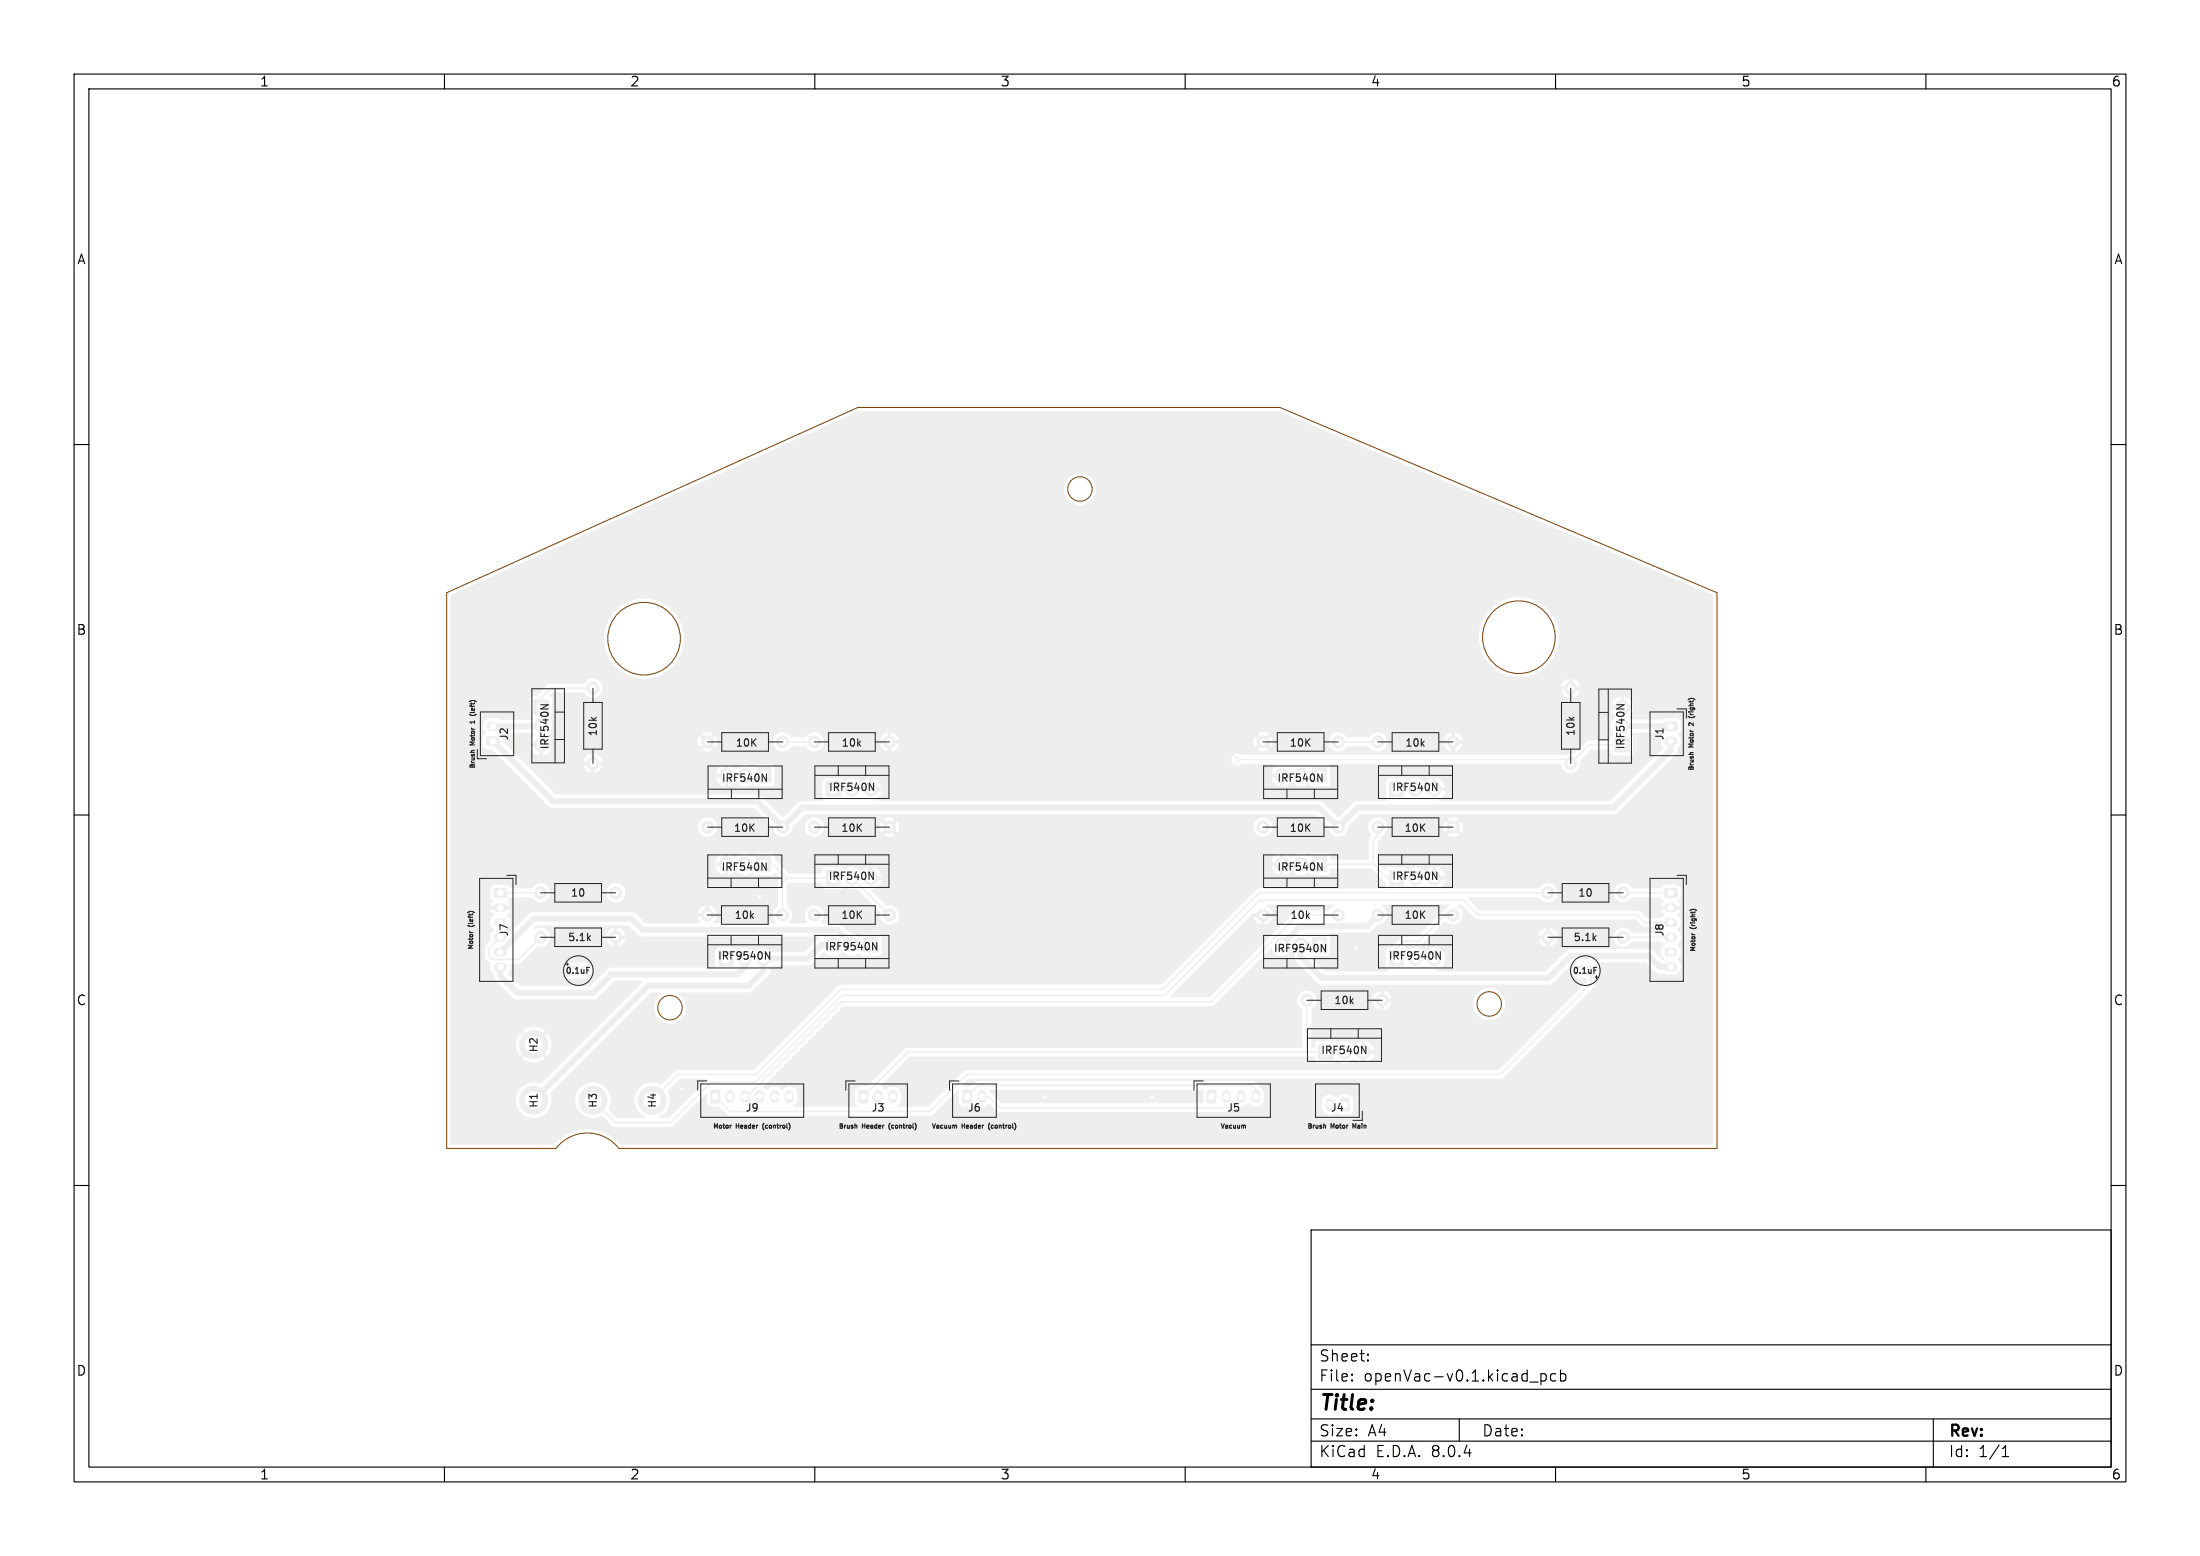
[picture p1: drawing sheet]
<svg xmlns="http://www.w3.org/2000/svg" width="297mm" height="210mm" viewBox="0 0 297 210" stroke-linecap="round" stroke-linejoin="round" font-family="sans-serif">
<g fill="#eee" stroke="#eee" stroke-width=".14">
<path d="M187.6 117.5h1.9v2h-1.9z"/>
<path d="M102.1 115.6h1.9v2h-1.9z"/>
<path d="M178 141h1.9v2h-1.9z"/>
<path d="M116.6 126.5h1.9v2h-1.9z"/>
<path d="M102.2 103.6h1.9v2h-1.9z"/>
<path d="M111.5 117.5h1.9v2h-1.9z"/>
<path d="M224.7 97.5h1.6l.1 .2v.8l-.2 .1h-1.4l-.1-.2z"/>
<path d="M214.2 130.4h1.2v1.2h-1.2z"/>
<path d="M224.7 120l1.6-.1 .1 .2v.8l-.2 .2h-1.4l-.1-.3z"/>
<path d="M111.5 105.5h1.9v2h-1.9z"/>
<path d="M177.2 103.6h1.9v2h-1.9z"/>
<path d="M181 148.3l.9-.1 .2 .2 .1 1.3-.2 .3h-.8l-.2-.2z"/>
<path d="M72 94.5h2v1.9h-2z"/>
<path d="M187.6 128.4h1.9v2h-1.9z"/>
<path d="M116 147.2l.9-.1 .2 .2v1.3l-.1 .3h-.8l-.2-.2z"/>
<path d="M76.7 130.4h1.2v1.2h-1.2z"/>
<path d="M177.2 115.6h1.9v2h-1.9z"/>
<path d="M218 99.6h2v1.9h-2z"/>
<path d="M65.7 99.5h1.6l.1 .2v.8l-.2 .1h-1.4l-.1-.2z"/>
<path d="M97.1 128.4h1.9v2h-1.9z"/>
<path d="M177.2 126.5h1.9v2h-1.9z"/>
<path d="M96 147.2l.9-.1 .2 .2v1.3l-.1 .3h-.8l-.2-.2z"/>
<path d="M163 147.2l.9-.1 .2 .2 .1 1.3-.2 .3h-.8l-.2-.2z"/>
<path d="M187.6 105.5h1.9v2h-1.9z"/>
<path d="M130 147.2l.9-.1 .2 .2 .1 1.3-.2 .3h-.8l-.2-.2z"/>
<path d="M66.7 120l1.6-.1 .1 .2v.8l-.2 .2h-1.4l-.1-.3z"/>
<circle cx="73" cy="126.5" r=".8"/>
<circle cx="83.1" cy="126.5" r=".8"/>
<circle cx="186" cy="123.5" r=".8"/>
<circle cx="196.2" cy="123.5" r=".8"/>
<circle cx="95.5" cy="100.1" r=".8"/>
<circle cx="105.7" cy="100.1" r=".8"/>
<circle cx="213.3" cy="131" r=".6"/>
<circle cx="72" cy="141" r="1.9"/>
<circle cx="219.1" cy="126.5" r=".8"/>
<circle cx="209" cy="126.5" r=".8"/>
<circle cx="120.1" cy="111.6" r=".8"/>
<circle cx="109.9" cy="111.6" r=".8"/>
<circle cx="180.7" cy="123.5" r=".8"/>
<circle cx="170.5" cy="123.5" r=".8"/>
<circle cx="109.9" cy="100.1" r=".8"/>
<circle cx="120.1" cy="100.1" r=".8"/>
<circle cx="196.2" cy="111.6" r=".8"/>
<circle cx="186" cy="111.6" r=".8"/>
<circle cx="88" cy="148.5" r="1.9"/>
<circle cx="72" cy="148.5" r="1.9"/>
<circle cx="109.9" cy="123.5" r=".8"/>
<circle cx="120.1" cy="123.5" r=".8"/>
<circle cx="176.4" cy="135" r=".8"/>
<circle cx="186.6" cy="135" r=".8"/>
<circle cx="219.1" cy="120.5" r=".8"/>
<circle cx="209" cy="120.5" r=".8"/>
<circle cx="80" cy="92.9" r=".8"/>
<circle cx="80" cy="103" r=".8"/>
<circle cx="105.7" cy="111.6" r=".8"/>
<circle cx="95.5" cy="111.6" r=".8"/>
<circle cx="212" cy="103" r=".8"/>
<circle cx="212" cy="92.9" r=".8"/>
<circle cx="78.8" cy="131" r=".6"/>
<circle cx="186" cy="100.1" r=".8"/>
<circle cx="196.2" cy="100.1" r=".8"/>
<circle cx="80" cy="148.5" r="1.9"/>
<circle cx="73" cy="120.5" r=".8"/>
<circle cx="83.1" cy="120.5" r=".8"/>
<circle cx="180.7" cy="111.6" r=".8"/>
<circle cx="170.5" cy="111.6" r=".8"/>
<circle cx="170.5" cy="100.1" r=".8"/>
<circle cx="180.7" cy="100.1" r=".8"/>
<circle cx="105.6" cy="123.5" r=".8"/>
<circle cx="95.5" cy="123.5" r=".8"/>
<circle cx="167" cy="102.5" r=".3"/>
<circle cx="102.5" cy="121" r=".3"/>
<circle cx="92" cy="147" r=".3"/>
<circle cx="155.5" cy="148" r=".3"/>
<circle cx="183" cy="128" r=".3"/>
<circle cx="141.1" cy="148" r=".3"/>
</g>
<g fill="none" stroke="#eee" stroke-width="1.2">
<path d="M66.3 98h.5M225.3 100h.5M67.3 122.5h.5M67.3 124.5h.5M67.3 126.5h.5M67.3 128.5h.5M67.3 130.5h.5M225.3 122.5h.5M225.3 124.5h.5M225.3 126.5h.5M225.3 128.5h.5M225.3 130.5h.5"/>
<path d="M98.5 147.7v.6M100.5 147.7v.6M102.5 147.7v.6M104.5 147.7v.6M106.5 147.7v.6M118.5 147.7v.6M120.5 147.7v.6M132.5 147.7v.6M165.6 147.7v.6M167.6 147.7v.6M169.6 147.7v.6"/>
</g>
<g fill="none" stroke="#eee" stroke-width=".2">
<path d="M80 92.9h-5.7l-1.3 1.3v1.2M103.1 116.6h1.2l1.9 1.9M105.7 100.1h4.2M106.2 118.5h6.3M106.2 118.5l-.6 .6v4.4M115.1 118.5l5 5M178.1 116.6h7.3M180.7 100.1h5.3M185.4 116.6l1.9 1.9h1.3M186 111.6v1.1l-.6 .6v3.3M219 100.5h-4.5l-2.4 2.5-.6-.5h-44.5M67.6 120.5h5.4"/>
<path d="M67.6 126.5l-1.6 1.5v1l.5 .5h3.5l3-3M176.4 135v7M180.7 123.5h-5.5l-11.7 11.7h-49.9l-12.8 12.8h-.3M196.2 123.5h-1.1l-3.5 3.5h-2l-1 1v1.4M209 120.5h-39l-13 13h-43.5l-11.4 11.5h-10.6l-3.4 3.5M214.8 131.9v.9l-12.2 12.2h-72.1l-5 5h-27l-2-2M219.1 120.5h6.4M219.1 126.5h6.4M225.5 124.5h-3.4l-1-1h-21.5l-2-2h-27.6l-12.8 12.9h-43.5l-11.6 11.6h-6l-5.6 5.5h-7.4l-3.1-3M130.5 148l1.6-1.5h36.9l.6 .5v1M132.5 148h1l1.5 1.5h31l1.6-1.5M179 142h-56.5l-6 6"/>
</g>
<path d="M66.6 98h6.4M219 98h6.5M66.6 100l8 8.1h27.6l3.5 3.5 2.6-2.6h69.7l2.7 2.6 2.6-2.6h34.5l7.7-7.8v-1.2M100.5 129.4v1.1l-1 1h-17l-2.5 2.5h-10.2l-2.2-2.3v-1.2M112.5 127.5h-1.6l-1.9 1.9h-5.9v1.6l-2.1 2h-13.5l-15.5 15.5M115 127.5l-2-2h-26.3l-1.4-1.5h-13.3l-4.4 4.5M175.6 129.1l2.9 2.9h30.5l3.1-3h10.5l1.5 1.5h1.4M186 123.5l-1.5 1.5h-8.9l-2.6 2.5" fill="none" stroke="#eee" stroke-width=".8"/>
<g fill="#eee">
<path d="M91.8 145.6h3.5l.1 .1-5.1 5.2h-1.1l-.2-.1a2.53 2.53 0 0 0 1.2-3.5z"/>
<path d="M113.8 135.8h49.8l.3-.1 7.6-7.6 .1-.1a1.52 1.52 0 0 0 2.7 .4l.4 .3v.7l.2 .3 3 3 .5 .2h30.7l.5-.2 1.7-1.7h.9l.1 .6 .6-.6-.6-.6-.1 .6h-.9l1.1-1.1h.2l.7 .8a.3 .3 0 0 0-.3 .3 .3 .3 0 0 0 .3 .3l-.6 .6 .5 .2 .6-.1 .4 .2-.1 .4-11.8 11.8h-71.8l-.3 .1-4.9 4.9h-4.1v-.2l.3-.3a1.73 1.73 0 0 0 .2-1.3 1.12 1.12 0 0 0-.9-.9 1.12 1.12 0 0 0-1.2 .4l-.7-.4v-.2l4-3.9h54.5l.1 .1 .1 .5 .3 .3h2.1l.6-.4a1.58 1.58 0 0 0 2.2-.2 1.74 1.74 0 0 0 1 .6v-1h.5v1h.1a1.44 1.44 0 0 0 1.1-1.3h-1v-.4h1v-.2a1.44 1.44 0 0 0-1.2-1.1v1h-.5v-1l-.5 .2-.5 .4h-.1a1.49 1.49 0 0 0-2.2-.2l-.5-.4h-2.1l-.3 .3-.1 .5-.3 .1-.2-.1v-5.1a1.49 1.49 0 0 0 .7-1.4h8.6l-.1 .1 .1 .3h-1l.2 .5 .3 .3 .5 .3v-1l.2 .1 .3-.1v1l.6-.3 .4-.5h11.1v.3a2.16 2.16 0 0 0 3.4 1.5 2.16 2.16 0 0 0-.3-3.7 2.16 2.16 0 0 0-3.1 1.9h-11.1l.1-.3h-1l.1-.1-.1-.3h1l-.2-.5-.3-.3-.6-.3v1l-.2-.1-.3 .1v-1l-.5 .3-.3 .3-.2 .5h-7.6a1.33 1.33 0 0 0-2.1-.8 1.33 1.33 0 0 0 .2 2.2v5.1l-.1 .1h-53.2l-.3 .1-5.1 5.1h-1.1l-.4 .3-.2 .4v1.4l.3 .5v.2h-8.5v-.2l.3-.3a1.73 1.73 0 0 0 .2-1.3 1.12 1.12 0 0 0-.9-.9 1.12 1.12 0 0 0-1.2 .4h-.1a1.13 1.13 0 0 0-1.9 0l-.5-.4v-.1z"/>
<path d="M133.6 147.1h28.7l.2 .1v1.6l-.2 .1h-27l-1.7-1.5z"/>
<path d="M169.1 123.3l1.1-.1-.1 .2 .1 .4h-1l.1 .1 .4 .6 .6 .3v-1l.2 .1 .3-.1v1l.5-.3 .3-.3 .2-.4h-1l.1-.2-.1-.4h1a1.92 1.92 0 0 0-.8-1l.1-.1h8.9l.2 .1-.8 .7h-4.3l-.3 .1-11.5 11.6h-5.3v-.2z"/>
<path d="M179.4 125.9h5.2l.5-.2 .8-.9a1.34 1.34 0 0 0 1.4-1 1.34 1.34 0 0 0-.8-1.5l.1-.2h8.9l.2 .1-.7 .7-.3 .1-3.3 3.4h-2.1l-1.2 1.2-.2 .3h-.4l-.3 .1-.1 .3v2.1l.1 .3 .3 .2v.1l-.1 .1h-8.6l-1.8-1.9-.1-.1 .1-.1h2.1l.3-.1 .2-.4v-2l-.2-.4z"/>
<path d="M189.8 127.6h2l1.4-1.4h15.5l-.1 .2 .1 .4h-1l.1 .4 .3 .3 .6 .3v-1l.2 .1 .3-.1v1l.4-.2 .4-.3 .2-.5h-.9l.1-.2-.1-.4h.9l-.2-.5-.4-.3-.4-.2v1l-.2-.1-.3 .1v-1l-.6 .3-.3 .3-.1 .4h-14.5l1.9-1.9a1.34 1.34 0 0 0 2.1 0 1.34 1.34 0 0 0-.5-2l.1-.2h.5l1.9 1.9 .3 .1h21.2l1.1 1h2.5l.4 .4v.1l-.4 .3h-3.9a1.33 1.33 0 0 0-1.8-.7 1.33 1.33 0 0 0-.7 1.7 1.33 1.33 0 0 0 1.7 .8l.4-.2 .4-.4h3.9l.4 .4a1.23 1.23 0 0 0 0 2l-.3 .1-1.3-1.3-.4-.2h-10.7l-.5 .2-2.8 2.8h-14.7l-.1-.1v-.1a1.51 1.51 0 0 0 1-2.3 1.51 1.51 0 0 0-2.5-.1h-.1a1.54 1.54 0 0 0-2.2-.2l-.4-.4z"/>
<path d="M72.4 124.9h12.4l1.4 1.3 .5 .2h23.9l.1 .1v.1l-.4 .2-1.7 1.7h-4.3a1.6 1.6 0 0 0-2.5 0 1.54 1.54 0 0 0-2.3-.2l-.5-.4h-2l-.3 .1-.1 .3v2.2l-.2 .1h-14.1l-.3 .2-2.4 2.3h-9.3l-1.7-1.6v-.2a1.14 1.14 0 0 0 .3-.9h7.3v1.2l.2 .4 .3 .1h1.3l.2-.1a1.46 1.46 0 0 0 1.2-.1l-.6-.6a.3 .3 0 0 0 .3-.3l.7 .6a1.1 1.1 0 0 0 0-1.2l-.7 .6a.3 .3 0 0 0-.3-.3l.6-.6a1.59 1.59 0 0 0-1.2-.1l-.2-.1h-1.4l-.2 .1-.2 .4h-7.3v-.2l.1-.1h1l.3-.1 2.2-2.2a1.39 1.39 0 0 0 1.7-1.6h8.6l-.1 .2 .1 .4h-.9l.1 .4 .3 .3 .6 .3v-1l.2 .1 .3-.1v1l.6-.3 .3-.3 .1-.4h-1l.1-.2-.1-.4h1l-.1-.4-.3-.3-.6-.3v1l-.2-.1-.3 .1v-1l-.4 .2-.4 .3-.2 .5h-7.7a1.38 1.38 0 0 0-2.1-.8v-.2z"/>
<path d="M60.8 80.3l31.8-14.3h51a2.15 2.15 0 0 0 3.2 1.9 2.15 2.15 0 0 0 .2-3.7 2.15 2.15 0 0 0-3.3 1.5l-.1 .3h-51l23.3-10.5h56.8l58.6 24.8v74.1l-147.5 .1a6 6 0 0 0-9 0h-13.9l-.1-.1v-13.4h8.8l.2 .9 .4 .6 .9-.9 .4 .3-1 1 .3 .1a2.4 2.4 0 0 0 2.8-.1l-1-1 .4-.3 .9 .9 .1-.1a2.39 2.39 0 0 0-.1-2.9l-.9 .9-.4-.3 1-1-.3-.1a2.4 2.4 0 0 0-2.8 .1l1 1-.4 .3-.9-.9-.4 .6-.2 .9h-8.8v-12h4.6l.2 .4 .5 .5a.33 .33 0 0 1 .1 .5 1.35 1.35 0 0 0 .4 1.1 1.01 1.01 0 0 0 .4 .9l2.3 2.3 .5 .2h10.3l.5-.2 2.3-2.3h3.7l.1 .1v.1l-13.7 13.7a2.41 2.41 0 0 0-3.3 1.5 2.41 2.41 0 0 0 2 3.1 2.41 2.41 0 0 0 2.8-2.4h3.1l.1 .3a2.42 2.42 0 0 0 3.6 1.8l1.4 1.4 .3 .1h7.6l.3-.1 4.4-4.4 .1 .1 .1 1.1 .2 .4 .3 .2h1.1l1.1 1.1 .3 .1h27.1l.3-.1 3.4-3.4 .2 .1v1.6l.2 .4 .3 .2h1.1l.6-.4a1.14 1.14 0 0 0 1.7 0h.2l1 1 .3 .1h31.2l.3-.1 .7-.7a1.33 1.33 0 0 0 1.5-.4 1.14 1.14 0 0 0 1.9-.2h7.9v.8a1.12 1.12 0 0 0 .8 .9 1.12 1.12 0 0 0 1.2-.3l.6 .4h1.1l.3-.2 .2-.4 .1-1.5a.74 .74 0 0 0-.7-.7h-1l-.6 .4a1.13 1.13 0 0 0-1.2-.3 1.13 1.13 0 0 0-.8 .9h-7.9l.2-.3a1.72 1.72 0 0 0-.2-1.3l-1.1-1.1-.3-.1h-37.1l-.3 .1-.7 .6h-.9l-.2-.1 1-.9h71.7l.3-.1 12.4-12.4 .1-.2v-.8l.3-.1 .2-.3v-1.3l-.2-.4 .1-.1h6.3l1.5 1.4 1 .1 .6 .2a1.72 1.72 0 0 0 1.2-.2 1.13 1.13 0 0 0 0-1.9v-.1a1.12 1.12 0 0 0 0-1.9v-.1a1.12 1.12 0 0 0 0-1.9v-.1a1.12 1.12 0 0 0 0-1.9l.5-.7h-1.1l.1-.3-.1-.3h1.1l-.4-.6 .4-.6v-1a.74 .74 0 0 0-.7-.6h-1.4l-.3 .2-.4 .3h-3.7a1.33 1.33 0 0 0-1.8-.7 1.33 1.33 0 0 0-.7 1.7 1.33 1.33 0 0 0 1.7 .8l.4-.2 .4-.4h3.7l.5 .5-.4 .6h1.1l-.1 .3 .1 .3h-1.1l.5 .7-.4 .4h-2l-.9-.9-.3-.1h-21.3l-1.6-1.6 .1-.2h9.5a1.32 1.32 0 0 0 2 .4 1.32 1.32 0 0 0 0-2 1.32 1.32 0 0 0-2 .4h-13.1l-.2-.1 .4-.5 .2-.5h-1v-.5h1a1.43 1.43 0 0 0-1.2-1.3v1h-.5v-1l-.5 .2-.5 .5-.1-.1a1.5 1.5 0 0 0-2.2-.2l-.5-.4h-2.1l-.5 .4-1-1v-2.8l.7-.8a1.31 1.31 0 0 0 .6-1.2h7.6l.2 .8 .7-.7v.2l.3 .1-.7 .7a1.28 1.28 0 0 0 1.5 0l-.7-.7h.2l.2-.3 .6 .7 .2-.3 .1-.7-.3-.5-.6 .7-.2-.3-.2-.1 .7-.6a1.28 1.28 0 0 0-1.5 0l.7 .6-.3 .2v.2l-.7-.7-.2 .7h-7.6a1.31 1.31 0 0 0-1.9-1.1 1.31 1.31 0 0 0-.2 2.2l-.4 .6v2.6l-.1 .1h-5h-.1l-.1-.6-.4-.3h-2l-.6 .4a1.57 1.57 0 0 0-2.2 .3 1.73 1.73 0 0 0-1-.6v.9h-.5v-.9h-.1a1.44 1.44 0 0 0-1.1 1.2h1v.5h-1v.1a1.44 1.44 0 0 0 1.2 1.1v-1h.5v1l.5-.2 .5-.4h.1a1.49 1.49 0 0 0 2.2 .3l.5 .3h2l.4-.2 .1-.5 .1-.2h5.4l2 1.9v.7l-.1 .1h-17.2l-13 13h-43.5l-11.5 11.5h-10.3l-.3 .1-1.9 1.9h-.1a2.41 2.41 0 0 0-3.3 1 2.41 2.41 0 0 0 1.2 3.3l-.2 .2h-3.5l-1.2-1.2a2.42 2.42 0 0 0-1.5-3.5 2.42 2.42 0 0 0-3.1 2.3h-3.1l-.2-.9 13.6-13.6 1.4-.1 .1 .1v.1a2.16 2.16 0 0 0-.6 3.3 2.16 2.16 0 0 0 3.3 0 2.16 2.16 0 0 0-.6-3.3l.1-.2h9.7l.3-.2 2.2-2.1 .2-.5a.64 .64 0 0 1 .3-.8h5l.3-.2 1.6-1.6h.1a1.5 1.5 0 0 0 2.4-.1h.1a1.49 1.49 0 0 0 2.2 .2l.5 .4 2.2-.1 .3-.4v-2l-.1-.4-.3-.1h-2.1l-.5 .4a1.79 1.79 0 0 0-1.2-.4l-1.2-1.2-.3-.2h-2.3l-.1-.1v-.1a1.31 1.31 0 0 0-.1-1.9 1.31 1.31 0 0 0-1.8 .1 1.31 1.31 0 0 0 0 1.8l-.1 .2h-2.2l-.2-.1a1.41 1.41 0 0 0-.3-2.2v-2.9l.3-.3h4.4l.1 .1 .1 .6 .4 .2h2l.4-.3h.2a1.76 1.76 0 0 0 1.6 .3l3.1 3.2a1.31 1.31 0 0 0 1.2 1.6 1.31 1.31 0 0 0 1.4-1.5 1.31 1.31 0 0 0-1.7-1.1l-2.1-2v-.1a1.67 1.67 0 0 0 1.4-1.3h-1v-.5h1v-.2a1.44 1.44 0 0 0-1.2-1.1v1h-.5v-1l-.5 .2-.5 .5-.1-.1a1.5 1.5 0 0 0-2.2-.2l-.5-.4h-2l-.4 .3-.1 .5-.1 .1h-4.4l-1.9-1.9-.1-.5-.2-.3-2.2-.1-.6 .4a1.58 1.58 0 0 0-2.2 .3 1.73 1.73 0 0 0-1-.6v.9h-.5v-.9h-.1a1.44 1.44 0 0 0-1.1 1.2h.9v.5h-.9v.1a1.44 1.44 0 0 0 1.2 1.1v-1h.5v1l.5-.2 .4-.4h.2a1.49 1.49 0 0 0 2.2 .3l.5 .3h2l.5-.3 .7 .6v.2l-.3 .5v3.2a1.47 1.47 0 0 0-.3 2.2l-.1 .1h-8.1l-.1-.1 .3-.7h-.9l.1-.2-.1-.4h.9l-.1-.4-.3-.3-.6-.3v1l-.2-.1-.3 .1v-1l-.6 .3-.4 .6v.1h1l-.1 .2 .1 .4h-1l.4 .6-.2 .2h-7.2l-1.4-1.3-.5-.2h-13.3l-.5 .2-2.6 2.6h-.2l-.3-.4v-.1a1.12 1.12 0 0 0 0-1.9l.5-.7h-1.1l.1-.3-.1-.3h1.1l-.4-.6 .4-.5h2.9a1.32 1.32 0 0 0 1.5 .7 1.32 1.32 0 0 0 1-1.3h7.5v.2a1.31 1.31 0 0 0 2.1 .8 1.31 1.31 0 0 0-.2-2.2 1.31 1.31 0 0 0-1.9 1.2h-7.5v-.2a1.36 1.36 0 0 0-1.2-1.1 1.36 1.36 0 0 0-1.4 .7h-2.7l-.4-.3-.4-.2h-1.3l-.4 .2-.3 .4v.9v.3l.4 .4-.4 .6h1.1l-.1 .3 .1 .3h-1.1l.5 .7a1.16 1.16 0 0 0 0 2l-.1 .2a1.36 1.36 0 0 0-.4 1.3l-.7 .8-.1 1.2h-4.6v-17.4h33.4a1.31 1.31 0 0 0 1.9 1.2 1.31 1.31 0 0 0 .2-2.2 1.31 1.31 0 0 0-2.1 .8v.2h-33.4v-13.6h4.4l.1 .5 .3 .4-.4 .6v1l.1 .4 .5 .2 .6 .1 7.7 7.6 .3 .2h27.3l2.7 2.6a1.31 1.31 0 0 0 1.3 1.3 1.31 1.31 0 0 0 1.3-1.3h1.6v.3a1.31 1.31 0 0 0 1.4 1 1.31 1.31 0 0 0 1.2-1.3h7.6l.2 .8 .7-.7 .1 .2 .2 .1-.6 .7a1.28 1.28 0 0 0 1.4 0l-.7-.7h.2l.2-.3 .7 .7 .2-.8h47.8a1.31 1.31 0 0 0 1.9 1.2 1.31 1.31 0 0 0 .2-2.2 1.31 1.31 0 0 0-2.1 .8v.2h-47.8l-.2-.7-.7 .7-.1-.2-.3-.2 .7-.6-.7-.3-.7 .3 .6 .6-.2 .2-.1 .2-.7-.7-.2 .7h-7.6v-.2a1.31 1.31 0 0 0-1.4-1.1 1.31 1.31 0 0 0-1.2 1.3h-1.6l1.7-1.7h68.9l1.7 1.7a1.34 1.34 0 0 0 1.4 1.3 1.34 1.34 0 0 0 1.3-1.3l1.7-1.7h34.4l.3-.2 7.8-7.9 .2-.3a.8 .8 0 0 1 .4-.9 1.16 1.16 0 0 0-.3-1.4l.4-.7v-.9a.74 .74 0 0 0-.7-.7h-1.3l-.5 .2h-4.2l-.3-.4a1.74 1.74 0 0 0 .6-1h-1v-.5h1v-.1a1.44 1.44 0 0 0-1.3-1.1v1h-.5v-1h-.1a1.44 1.44 0 0 0-1.1 1.2h1v.5h-1l.2 .5 .4 .5v.1a1.49 1.49 0 0 0-.2 2.2l-.3 .3-.2 .6-3.1 .1-1.8 1.7-.7 .1-.4 .1h-43.8a.82 .82 0 0 0-1.1 0 .82 .82 0 0 0-.1 1.1 .82 .82 0 0 0 1.2 .1h4.7l.1 .1-.1 .1a1.47 1.47 0 0 0-.7 1.1h1v.5h-1v.1a1.44 1.44 0 0 0 1.2 1.1v-1h.5v1l.5-.2 .5-.4h.1a1.49 1.49 0 0 0 2.2 .3l.5 .3h2l.3-.1 .2-.3v-2.1l-.2-.4 .2-.1h31l.1 .1a1.33 1.33 0 0 0 1.7 1.1 1.33 1.33 0 0 0 .9-1.7l1.5-1.5h2.6l.1 .1a.61 .61 0 0 0 .4 .8h2.1l.4-.2 .1-.3v-2l-.1-.2-.2-.2v-.2h4.1l.3 .2a1.26 1.26 0 0 0-.1 1.9l-7.1 7.1h-23.1l-.1-.1a1.85 1.85 0 0 0 .9-1.2h-1v-.5h1l-.1-.2a1.44 1.44 0 0 0-1.1-1.1v1h-.5v-1l-.5 .2-.5 .5-.1-.1a1.5 1.5 0 0 0-2.2-.2l-.5-.4-2.2 .1-.3 .4v2.1l.2 .3-.1 .2h-4.2l-.3 .2-2 2-2.1-2-.5-.2h-59.8l-.2-.1a1.85 1.85 0 0 0 .9-1.2h-1v-.5h1v-.2a1.44 1.44 0 0 0-1.2-1.1v1h-.5v-1l-.5 .2-.5 .5-.1-.1a1.5 1.5 0 0 0-2.2-.2l-.5-.4-2.2 .1-.3 .4v2.1l.2 .3v.2h-3.2l-.3 .2-2 2-3-2.9-.5-.2h-27.1l-2.9-2.8h25.4v.5h-1v.1a1.44 1.44 0 0 0 1.2 1.1v-1h.5v1l.5-.2 .5-.4h.1a1.49 1.49 0 0 0 2.2 .3l.5 .3h2l.3-.1 .2-.3v-2.1l-.3-.4-2.2-.1-.5 .4a1.62 1.62 0 0 0-2.3 .3 1.73 1.73 0 0 0-1-.6v.9h-.5v-.9h-.1a1.44 1.44 0 0 0-1.1 1.2h-24.4l-1.6-1.6h9.1v.2v.3h-.9l.3 .6 .3 .3 .4 .1v-.9h.2h.3v.9l.6-.3 .4-.5v-.2h-.9v-.2v-.3h.9l-.3-.6-.3-.3-.4-.1v.9l-.2-.1-.3 .1v-.9l-.4 .1-.3 .3-.3 .6h-8.2l-2.6-2.6-.1-.7-.2-.4 .1-.2h4.1a.26 .26 0 0 1 .2 .2 .26 .26 0 0 1 0 .3l-.3 .3-.2 .5h1v.6h-1a1.43 1.43 0 0 0 1.2 1.1v-.9h.5v.9h.1a1.44 1.44 0 0 0 1.1-1.1h-1v-.6h1v-.1h19.7l.2 .8 .7-.7 .1 .2 .3 .1-.7 .7 .7 .2 .7-.2-.6-.7h.2l.1-.3 .7 .7 .2-.8h7.6v.3a1.36 1.36 0 0 0 1.1 1 1.36 1.36 0 0 0 1.4-.7l1.9 .1a1.31 1.31 0 0 0 1.6 .6 1.31 1.31 0 0 0 .8-1.5h8.6l-.1 .2 .1 .3h-1l.2 .4 .3 .3 .5 .3v-.9h.2h.3v.9l.6-.3 .3-.3 .2-.4h-1l.1-.3h48.7l.2 .8 .7-.7 .1 .2 .3 .1-.7 .7a1.28 1.28 0 0 0 1.4 0l-.6-.7h.2l.1-.3 .7 .7 .2-.8h7.6a1.35 1.35 0 0 0 1 1.3 1.35 1.35 0 0 0 1.5-.7l2.9 .1a1.31 1.31 0 0 0 1.6 .6 1.31 1.31 0 0 0 .9-1.5h8.6l-.1 .2 .1 .3h-1l.1 .4 .3 .3 .6 .3v-.9h.2h.3v.9l.6-.3 .3-.3 .1-.4h-.9l.1-.2-.1-.3h.9l-.1-.4-.3-.4-.6-.2v.9l-.2-.1-.3 .1v-.9l-.6 .2-.3 .4-.1 .4h-7.6a1.36 1.36 0 0 0-1.1-1.1 1.36 1.36 0 0 0-1.4 .7h-3a1.32 1.32 0 0 0-1.4-.6 1.32 1.32 0 0 0-1 1.2h-7.6l-.2-.7-.7 .7-.1-.3-.2-.1 .6-.6a1.28 1.28 0 0 0-1.4 0l.7 .6-.3 .2-.1 .2-.7-.7-.2 .7h-48.7l-.1-.2h1l-.3-.6-.4-.3-.4-.1v.9l-.2-.1-.3 .1v-.9l-.5 .2-.3 .4-.2 .4h-7.6v-.2a1.36 1.36 0 0 0-1.2-.9 1.36 1.36 0 0 0-1.3 .7h-1.9a1.32 1.32 0 0 0-1.4-.6 1.32 1.32 0 0 0-1 1.2h-7.6l-.2-.7-.7 .7-.1-.3-.2-.1 .6-.6a1.28 1.28 0 0 0-1.4 0l.7 .6-.3 .2-.1 .2-.7-.7-.2 .7h-19.7l-.2-.4-.4-.4v-.2a1.49 1.49 0 0 0 .3-2.1l.4-.6-.1-2-.3-.5 .3-.4h4.3a1.34 1.34 0 0 0 1.6 .6 1.34 1.34 0 0 0 .9-1.5h130.4v.2v.3h-.9l.1 .4 .3 .4 .6 .3v-1l.2 .1 .3-.1v1l.6-.3 .3-.4 .1-.4h-.9v-.2v-.3h.9l-.3-.6-.3-.3-.4-.1v1l-.2-.1-.3 .1v-1l-.4 .1-.3 .3-.3 .6h-129.5a1.36 1.36 0 0 0-1.1-1 1.36 1.36 0 0 0-1.4 .7h-4.5l-.3 .1-1.5 1.6h-.6l-.3 .2-.1 2.2 .3 .4a.17 .17 0 0 1 .1 .2 .17 .17 0 0 1-.2 .1h-4.2l-.6-.2h-.8a1.1 1.1 0 0 0-.9 1.1h-4.4v-11.8h20.7l.1 .5a5.4 5.4 0 0 0 5.7 4.9 5.4 5.4 0 0 0 5-5.6h107.3l.1 .5a5.4 5.4 0 0 0 8.3 4 5.4 5.4 0 0 0-.4-9.3 5.4 5.4 0 0 0-8 4.8h-107.3v-.3a5.4 5.4 0 0 0-5.6-4.9 5.4 5.4 0 0 0-5.2 5.4h-20.7z"/>
</g>
<g fill="#fff" stroke="#fff" stroke-width=".14">
<circle cx="167.1" cy="102.5" r=".15"/>
<circle cx="102.6" cy="121" r=".15"/>
<circle cx="92" cy="147" r=".15"/>
<circle cx="155.5" cy="148" r=".15"/>
<circle cx="183.1" cy="128" r=".15"/>
<circle cx="141" cy="148" r=".15"/>
<circle cx="193.6" cy="118.5" r=".55"/>
<circle cx="73" cy="126.5" r=".4"/>
<circle cx="83.1" cy="126.5" r=".4"/>
<circle cx="103.1" cy="116.6" r=".55"/>
<circle cx="100.5" cy="116.6" r=".55"/>
<circle cx="98" cy="116.6" r=".55"/>
<circle cx="184" cy="142" r=".55"/>
<circle cx="117.5" cy="127.5" r=".55"/>
<circle cx="115" cy="127.5" r=".55"/>
<circle cx="112.5" cy="127.5" r=".55"/>
<circle cx="103.1" cy="104.6" r=".55"/>
<circle cx="100.6" cy="104.6" r=".55"/>
<circle cx="98" cy="104.6" r=".55"/>
<circle cx="117.5" cy="118.5" r=".55"/>
<circle cx="186" cy="123.5" r=".4"/>
<circle cx="196.2" cy="123.5" r=".4"/>
<circle cx="95.5" cy="100.1" r=".4"/>
<circle cx="105.7" cy="100.1" r=".4"/>
<circle cx="225.6" cy="98" r=".37"/>
<circle cx="225.6" cy="100" r=".37"/>
<circle cx="72.1" cy="141" r="1.1"/>
<circle cx="219.1" cy="126.5" r=".4"/>
<circle cx="209" cy="126.5" r=".4"/>
<circle cx="120.1" cy="111.6" r=".4"/>
<circle cx="109.9" cy="111.6" r=".4"/>
<circle cx="180.7" cy="123.5" r=".4"/>
<circle cx="170.5" cy="123.5" r=".4"/>
<circle cx="225.6" cy="120.5" r=".37"/>
<circle cx="225.6" cy="122.5" r=".37"/>
<circle cx="225.6" cy="124.5" r=".37"/>
<circle cx="225.6" cy="126.5" r=".37"/>
<circle cx="225.6" cy="128.5" r=".37"/>
<circle cx="225.6" cy="130.5" r=".37"/>
<circle cx="117.6" cy="106.5" r=".55"/>
<circle cx="109.9" cy="100.1" r=".4"/>
<circle cx="120.1" cy="100.1" r=".4"/>
<circle cx="196.2" cy="111.6" r=".4"/>
<circle cx="186" cy="111.6" r=".4"/>
<circle cx="178.1" cy="104.6" r=".55"/>
<circle cx="175.6" cy="104.6" r=".55"/>
<circle cx="173.1" cy="104.6" r=".55"/>
<circle cx="88" cy="148.5" r="1.1"/>
<circle cx="72" cy="148.5" r="1.1"/>
<circle cx="181.5" cy="149.1" r=".38"/>
<circle cx="179.5" cy="149.1" r=".38"/>
<circle cx="73" cy="95.4" r=".55"/>
<circle cx="73" cy="98" r=".55"/>
<circle cx="73" cy="100.5" r=".55"/>
<circle cx="109.9" cy="123.5" r=".4"/>
<circle cx="120.1" cy="123.5" r=".4"/>
<circle cx="193.6" cy="129.4" r=".55"/>
<circle cx="116.6" cy="148" r=".37"/>
<circle cx="118.6" cy="148" r=".37"/>
<circle cx="120.6" cy="148" r=".37"/>
<circle cx="176.4" cy="135" r=".4"/>
<circle cx="186.6" cy="135" r=".4"/>
<circle cx="219.1" cy="120.5" r=".4"/>
<circle cx="209" cy="120.5" r=".4"/>
<circle cx="80.1" cy="92.9" r=".4"/>
<circle cx="80.1" cy="103" r=".4"/>
<circle cx="105.7" cy="111.6" r=".4"/>
<circle cx="95.5" cy="111.6" r=".4"/>
<circle cx="212.1" cy="103" r=".4"/>
<circle cx="212.1" cy="92.9" r=".4"/>
<circle cx="186" cy="100.1" r=".4"/>
<circle cx="196.2" cy="100.1" r=".4"/>
<circle cx="178.1" cy="116.6" r=".55"/>
<circle cx="175.6" cy="116.6" r=".55"/>
<circle cx="173" cy="116.6" r=".55"/>
<circle cx="80" cy="148.5" r="1.1"/>
<circle cx="73" cy="120.5" r=".4"/>
<circle cx="83.1" cy="120.5" r=".4"/>
<circle cx="219" cy="95.5" r=".55"/>
<circle cx="66.5" cy="98" r=".38"/>
<circle cx="66.5" cy="100" r=".38"/>
<circle cx="103.1" cy="129.4" r=".55"/>
<circle cx="180.7" cy="111.6" r=".4"/>
<circle cx="170.5" cy="111.6" r=".4"/>
<circle cx="170.5" cy="100.1" r=".4"/>
<circle cx="180.7" cy="100.1" r=".4"/>
<circle cx="105.6" cy="123.5" r=".4"/>
<circle cx="95.5" cy="123.5" r=".4"/>
<circle cx="178.1" cy="127.5" r=".55"/>
<circle cx="175.6" cy="127.5" r=".55"/>
<circle cx="173.1" cy="127.5" r=".55"/>
<circle cx="96.6" cy="148" r=".37"/>
<circle cx="98.6" cy="148" r=".37"/>
<circle cx="100.6" cy="148" r=".37"/>
<circle cx="102.6" cy="148" r=".37"/>
<circle cx="104.6" cy="148" r=".37"/>
<circle cx="106.6" cy="148" r=".37"/>
<circle cx="163.5" cy="148" r=".38"/>
<circle cx="165.5" cy="148" r=".38"/>
<circle cx="167.5" cy="148" r=".38"/>
<circle cx="169.5" cy="148" r=".38"/>
<circle cx="193.6" cy="106.5" r=".55"/>
<circle cx="130.5" cy="148" r=".37"/>
<circle cx="132.5" cy="148" r=".37"/>
<circle cx="67.6" cy="120.5" r=".37"/>
<circle cx="67.6" cy="122.5" r=".37"/>
<circle cx="67.6" cy="124.5" r=".37"/>
<circle cx="67.6" cy="126.5" r=".37"/>
<circle cx="67.6" cy="128.5" r=".37"/>
<circle cx="67.6" cy="130.5" r=".37"/>
</g>
<g fill="none" stroke="#222" stroke-width=".15">
<path d="M63.4 96.4a.69 .69 0 0 0 .9 0M63.5 94.6l-.1 .1M64.1 97.3v.3M64.1 97.5h-.6l.1 .1M64.1 96.1l-.1 .1h-.5M73 95.1h1l-1 .6M218.3 95.1h1l-1 .6M227.9 96.7l.3 .1M228 97.7v.2M228 94.3l-.1 .1M228.2 96.5h.4M228.2 96.4l.1 .1"/>
<path d="M228.6 97.6v.3l-.4-.3M228.8 96.7l-.2 .1M64.1 101.3h-.4v.2M102.9 116.5l.5 1v-1M102.9 104.5l.6 1v-1M117.3 117.7l.6 1v-1M117.4 105.7l.5 1v-1M177.9 104.5l.6 1v-1M177.9 116.5l.6 1v-1M193.4 117.7l.6 1v-1M193.4 105.7l.6 1v-1M228.6 101.6h-.3l-.1 .1"/>
<path d="M63.1 124.9l.1 .1M63.4 125.7l.1 .2M64 123.2a.7 .7 0 0 0-.9 0M79.2 130.9h.3M79.2 130.6h.4M79.4 126.6l.3 .4M79.7 126.3l-.4 .4M103.3 128.5l.6 1v-1M117.8 127.2l.6 1v-1M178.4 127.5l.5 1v-1M193.9 128.5l.5 1v-1M215.2 126.6l.3 .4"/>
<path d="M215.2 130.9h.3M215.2 130.6h.4M215.5 126.3l-.4 .4M228.1 125.2h.1M228.1 122.9a.69 .69 0 0 1 .9 0M228.4 126l.1 .2M98.7 151.9l-.1 .1M103.1 151.6a.69 .69 0 0 0 0 .9M106.5 151.6l.1 .1M106.6 151.8v.5M115.5 151.9l.2 .1v.3M120.2 151.6a.7 .7 0 0 0-.1 .9"/>
<path d="M123.5 151.6l.1 .1M123.6 151.8v.5M128.9 151.9h.2v.4M133.6 151.6a.7 .7 0 0 0 0 .9M137 151.6l.1 .1M137.1 151.8v.5M167.9 151.9h.2v.4M178.8 151.9l.2 .1v.3M182.8 152.1l-.2-.4v.6M183.8 141.2l.6 1v-1"/>
</g>
<g fill="none" stroke="#222" stroke-width=".14">
<path d="M64.9 96.1h4.4v5.9h-4.4zM71.8 93h4.4v10h-4.4zM74.9 93v10M74.9 96.1h1.3M74.9 99.8h1.3M78.8 94.8h2.5v6.3h-2.5zM80 92.9v1.9M97.4 98.9h6.3v2.5h-6.3zM111.9 98.9h6.3v2.5h-6.3zM172.4 98.9h6.3v2.5h-6.3zM187.9 98.9h6.3v2.5h-6.3zM210.8 94.8h2.5v6.3h-2.5z"/>
<path d="M212.1 92.9v1.9M215.8 93h4.4v10h-4.4zM215.8 96.1h1.3M215.8 99.8h1.3M217.1 93v10M222.8 96.1h4.4v5.9h-4.4zM226.4 95.7h1.3v1.2M64.4 101.1v1.3h1.3M64.7 118.5h4.6v14h-4.6zM68.4 118.1h1.3v1.3M74.9 119.2h6.3v2.6h-6.3zM80 101.1v1.9"/>
<path d="M95.5 100.1h1.9M95.5 111.6h1.9M95.5 115.4h10v4.4h-10zM95.5 118.5h10M95.6 103.4h10v4.4h-10zM95.6 106.5h10M97.4 110.4h6.3v2.5h-6.3zM98.7 118.5v1.3M98.7 106.5v1.3M102.4 118.5v1.3M102.4 106.5v1.3M103.7 100.1h2"/>
<path d="M103.7 111.6h2M109.9 100.1h2M109.9 111.6h2M110 116.6h10M110 115.4h10v4.4h-10zM110 103.4h10v4.4h-10zM110 104.6h10M111.9 110.4h6.3v2.5h-6.3zM113.2 103.4v1.2M113.2 115.4v1.2M116.9 103.4v1.2M116.9 115.4v1.2"/>
<path d="M118.2 100.1h1.9M118.2 111.6h1.9M170.5 100.1h1.9M170.5 111.6h1.9M170.6 115.4h10v4.4h-10zM170.6 118.5h10M170.6 103.4h10v4.4h-10zM170.6 106.5h10M172.4 110.4h6.3v2.5h-6.3zM173.7 106.5v1.3M173.7 118.5v1.3M177.4 106.5v1.3"/>
<path d="M177.4 118.5v1.3M178.7 100.1h2M178.7 111.6h2M186 100.1h1.9M186 111.6h1.9M186.1 103.4h10v4.4h-10zM186.1 115.4h10v4.4h-10zM186.1 116.6h10M186.1 104.6h10M187.9 110.4h6.3v2.5h-6.3zM189.2 103.4v1.2M189.2 115.4v1.2"/>
<path d="M192.9 103.4v1.2M192.9 115.4v1.2M194.2 100.1h2M194.2 111.6h2M210.9 119.2h6.3v2.6h-6.3zM212.1 101.1v1.9M222.8 118.5h4.4v14h-4.4zM226.4 118.1h1.3v1.3M73 126.5h1.9M73 120.5h1.9M74.9 125.2h6.3v2.6h-6.3zM76.4 130.1h.4"/>
<path d="M76.6 129.9v.4M81.2 126.5h1.9M81.2 120.5h1.9M95.5 123.5h1.9M95.5 126.2h10v4.4h-10zM95.5 127.5h10M97.4 122.2h6.3v2.6h-6.3zM98.7 126.2v1.3M102.4 126.2v1.3M103.7 123.5h1.9M109.9 123.5h2M110 126.2h10v4.4h-10z"/>
<path d="M110 129.4h10M111.9 122.2h6.3v2.6h-6.3zM113.2 129.4v1.2M116.9 129.4v1.2M118.2 123.5h1.9M170.5 123.5h1.9M170.6 126.2h10v4.4h-10zM170.6 129.4h10M172.4 122.2h6.3v2.6h-6.3zM173.7 129.4v1.2M176.4 135h2M176.5 138.9h10v4.3h-10z"/>
<path d="M177.4 129.4v1.2M178.4 133.8h6.3v2.4h-6.3zM178.7 123.5h2M179.7 138.9v1.2M183.4 138.9v1.2M184.7 135h1.9M186 123.5h1.9M186.1 126.2h10v4.4h-10zM186.1 127.5h10M187.9 122.2h6.3v2.6h-6.3zM189.2 126.2v1.3M192.9 126.2v1.3"/>
<path d="M194.2 123.5h2M209 126.5h1.9M209 120.5h1.9M210.9 125.2h6.3v2.6h-6.3zM215.3 131.9h.4M215.5 131.7v.4M217.2 126.5h1.9M217.2 120.5h1.9M94.6 146.3h13.9v4.5h-13.9zM95.4 145.9h-1.2v1.2M114.6 146.3h7.9v4.5h-7.9zM115.4 145.9h-1.2v1.2"/>
<path d="M128.6 146.3h5.9v4.5h-5.9zM129.4 145.9h-1.2v1.2M161.6 146.3h9.9v4.5h-9.9zM162.4 145.9h-1.2v1.2M176.5 140.1h10M177.6 146.3h5.9v4.5h-5.9zM183.9 150v1.2h-1.2"/>
<circle cx="78.1" cy="131" r="2"/>
<circle cx="214" cy="131" r="2"/>
</g>
<g fill="none" stroke="#804000" stroke-width=".14">
<path d="M60.3 80l55.5-25h57l59 25v75h-148.3a5.4 5.4 0 0 0-8.5 0h-14.7z"/>
<circle cx="145.8" cy="66" r="1.65"/>
<circle cx="86.9" cy="86.2" r="4.9"/>
<circle cx="205" cy="86" r="4.9"/>
<circle cx="90.4" cy="136" r="1.65"/>
<circle cx="201" cy="135.5" r="1.65"/>
</g>
<g fill="none" stroke="#000" stroke-width=".15">
<path d="M10 10h277v190h-277zM12 12h273v186h-273zM60 10v2M110 10v2M160 10v2M210 10v2M260 10v2M10 60h2M285 60h2M10 110h2M285 110h2M10 160h2"/>
<path d="M285 160h2M177 166h108v32h-108zM60 198v2M110 198v2M160 198v2M177 194.5h108M177 191.5h108M177 187.5h108M177 181.5h108M182.5 186.3h.1l-.1 .1M182.5 186.3v.1M182.5 185.5v.1"/>
<path d="M182.5 185.5h.1l-.1 .1M184.7 183.6v.1M184.7 183.6h-.1l.1 .1M184.7 182.8v.1M184.7 182.8h-.1l.1 .1M197 191.5v3M206.5 186.5h1.2M208 185.4v1.5M208 185.5l.5-.1 .2 .3v.4l-.1 .2-.1 .1-.5-.1M210 198v2M210 185.5l-.4-.1-.3 .3v.4l.2 .2 .1 .1 .4-.1M210.7 185.5l.4-.1 .3 .3v.4l-.2 .2-.1 .1-.4-.1"/>
<path d="M210.7 184.9v1.5M260 198v2M261 191.5v6.5M270.3 196.6h.9M270.3 195.5l.4-.4v1.5"/>
</g>
<text font-size="2.8" x="178" y="190.9">Title:</text>
<g font-size="2.1">
<text x="178" y="184">Sheet:</text>
<text x="178" y="186.7">File:</text>
<text x="184.1" y="186.7">openVac-v0.1.kicad_pcb</text>
<text x="178" y="196.9">KiCad</text>
<text x="178" y="194.1">Size:</text>
<text x="184.7" y="194.1">A4</text>
<text x="185.7" y="196.9">E.D.A.</text>
<text x="193.3" y="196.9">8.0.4</text>
<text x="200" y="194.1">Date:</text>
<text x="263" y="194.3">Rev:</text>
<text x="263" y="196.9">Id:</text>
<text x="267.1" y="196.9">1/1</text>
</g>
<g font-size="1.8">
<text x="35" y="11.9">1</text>
<text x="85" y="11.9">2</text>
<text x="135" y="11.9">3</text>
<text x="185" y="11.9">4</text>
<text x="235" y="11.9">5</text>
<text x="285" y="11.9">6</text>
<text x="10.3" y="35.9">A</text>
<text x="285.4" y="35.9">A</text>
<text x="10.3" y="85.9">B</text>
<text x="285.3" y="85.9">B</text>
<text x="10.3" y="135.9">C</text>
<text x="285.3" y="135.9">C</text>
<text x="10.3" y="185.9">D</text>
<text x="285.3" y="185.9">D</text>
<text x="35" y="199.9">1</text>
<text x="85" y="199.9">2</text>
<text x="135" y="199.9">3</text>
<text x="185" y="199.9">4</text>
<text x="235" y="199.9">5</text>
<text x="285" y="199.9">6</text>
</g>
<g font-size="1.4" fill="#222">
<text x="68.8" y="100" transform="rotate(-90 68.8 100)">J2</text>
<text x="74.3" y="101.2" transform="rotate(-90 74.3 101.2)">IRF540N</text>
<text x="80.8" y="99.5" transform="rotate(-90 80.8 99.5)">10k</text>
<text x="99.2" y="101">10K</text>
<text x="113.5" y="101">10k</text>
<text x="174" y="101">10K</text>
<text x="189.6" y="101">10k</text>
<text x="212.8" y="99.4" transform="rotate(-90 212.8 99.4)">10k</text>
<text x="219.5" y="101.2" transform="rotate(-90 219.5 101.2)">IRF540N</text>
<text x="224.8" y="100" transform="rotate(-90 224.8 100)">J1</text>
<text x="97.3" y="105.7">IRF540N</text>
<text x="111.8" y="107">IRF540N</text>
<text x="172.3" y="105.7">IRF540N</text>
<text x="187.8" y="107">IRF540N</text>
<text x="99" y="112.5">10K</text>
<text x="113.5" y="112.5">10K</text>
<text x="174" y="112.5">10K</text>
<text x="189.5" y="112.5">10K</text>
<text x="97.3" y="117.7">IRF540N</text>
<text x="111.8" y="119">IRF540N</text>
<text x="172.3" y="117.7">IRF540N</text>
<text x="187.8" y="119">IRF540N</text>
<text x="77" y="121.2">10</text>
<text x="99.1" y="124.2">10k</text>
<text x="113.5" y="124.2">10K</text>
<text x="174.1" y="124.2">10k</text>
<text x="189.5" y="124.2">10K</text>
<text x="213" y="121.2">10</text>
<text x="68.8" y="126.5" transform="rotate(-90 68.8 126.5)">J7</text>
<text x="76.6" y="127.2">5.1k</text>
<text x="96.8" y="129.7">IRF9540N</text>
<text x="111.3" y="128.5">IRF9540N</text>
<text x="171.9" y="128.7">IRF9540N</text>
<text x="187.4" y="129.7">IRF9540N</text>
<text x="212.3" y="127.2">5.1k</text>
<text x="224.8" y="126.5" transform="rotate(-90 224.8 126.5)">J8</text>
<text x="180" y="135.7">10k</text>
<text x="72.8" y="142.1" transform="rotate(-90 72.8 142.1)">H2</text>
<text x="178.3" y="142.5">IRF540N</text>
<text x="72.8" y="149.6" transform="rotate(-90 72.8 149.6)">H1</text>
<text x="80.8" y="149.6" transform="rotate(-90 80.8 149.6)">H3</text>
<text x="88.8" y="149.6" transform="rotate(-90 88.8 149.6)">H4</text>
<text x="100.6" y="150.2">J9</text>
<text x="117.6" y="150.2">J3</text>
<text x="130.6" y="150.2">J6</text>
<text x="165.6" y="150.2">J5</text>
<text x="179.6" y="150.2">J4</text>
</g>
<g font-size="1.1" fill="#222">
<text x="76.2" y="131.6">0.1uF</text>
<text x="212.2" y="131.6">0.1uF</text>
</g>
<g font-size=".8" fill="#222">
<text x="64.3" y="95.9" transform="rotate(-90 64.3 95.9)">(left)</text>
<text x="64.3" y="100.5" transform="rotate(-90 64.3 100.5)">Motor</text>
<text x="228.8" y="100.8" transform="rotate(-90 228.8 100.8)">Motor</text>
<text x="228.8" y="97.5" transform="rotate(-90 228.8 97.5)">2</text>
<text x="228.8" y="96.2" transform="rotate(-90 228.8 96.2)">(right)</text>
<text x="64.3" y="103.8" transform="rotate(-90 64.3 103.8)">Brush</text>
<text x="228.8" y="104.1" transform="rotate(-90 228.8 104.1)">Brush</text>
<text x="64.1" y="125" transform="rotate(-90 64.1 125)">(left)</text>
<text x="229.1" y="125.3" transform="rotate(-90 229.1 125.3)">(right)</text>
<text x="64.1" y="128.3" transform="rotate(-90 64.1 128.3)">Motor</text>
<text x="229.1" y="128.6" transform="rotate(-90 229.1 128.6)">Motor</text>
<text x="96.1" y="152.5">Motor</text>
<text x="99.4" y="152.5">Header</text>
<text x="103.3" y="152.5">(control)</text>
<text x="113.1" y="152.5">Brush</text>
<text x="116.4" y="152.5">Header</text>
<text x="120.3" y="152.5">(control)</text>
<text x="125.7" y="152.5">Vacuum</text>
<text x="129.9" y="152.5">Header</text>
<text x="133.8" y="152.5">(control)</text>
<text x="164.7" y="152.5">Vacuum</text>
<text x="176.4" y="152.5">Brush</text>
<text x="179.7" y="152.5">Motor</text>
<text x="183" y="152.5">Main</text>
</g>
</svg>
